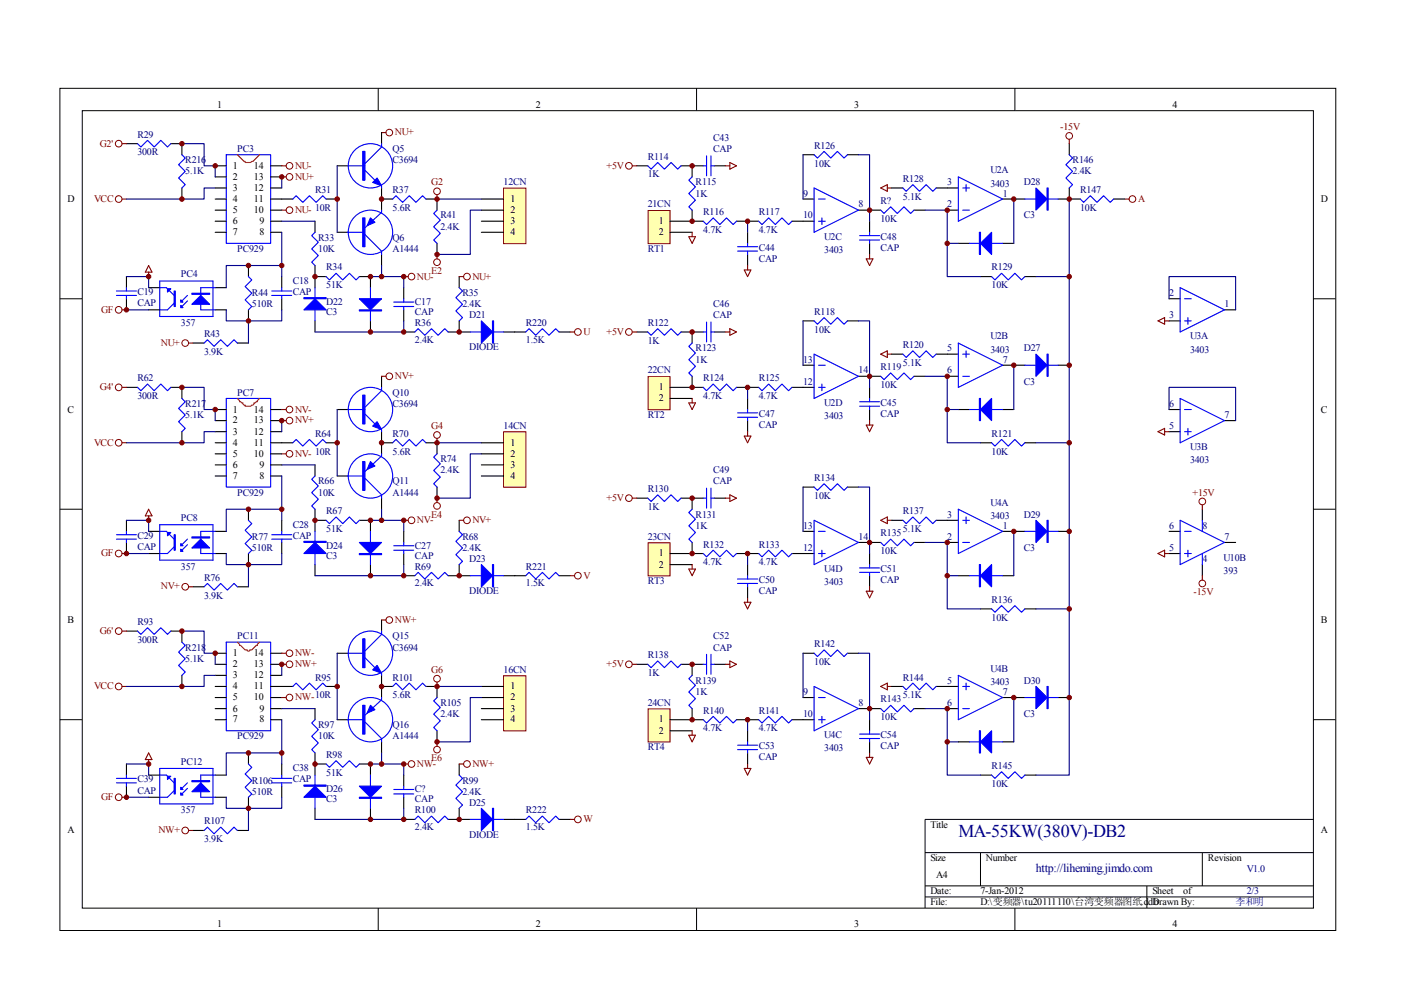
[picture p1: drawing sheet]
<svg xmlns="http://www.w3.org/2000/svg" width="297mm" height="210mm" viewBox="0 0 297 210" stroke-linecap="round" stroke-linejoin="round" font-family="sans-serif">
<g fill="none" stroke="#000" stroke-width=".21">
<path d="M12.7 18.7h270.5v178.6h-270.5zM80.2 18.7v4.7M147.7 18.7v4.7M215.2 18.7v4.7M17.4 23.5h261.1v169h-261.1zM12.7 63.3h4.7M278.4 63.3h4.7M12.7 108h4.7M278.4 108h4.7M12.7 152.6h4.7M278.4 152.6h4.7M278.4 173.7h-82.3v18.8"/>
<path d="M80.2 192.5v4.7M147.7 192.5v4.7M196.1 180.8h82.3M196.1 187.8h82.3M196.1 190.2h82.3M207.9 180.8v7M215.2 192.5v4.7M243.2 187.8v4.7M254.9 180.8v7"/>
</g>
<g fill="none" stroke="#800000" stroke-width=".21">
<circle cx="25.2" cy="30.5" r=".71"/>
<circle cx="61.4" cy="35.2" r=".71"/>
<circle cx="61.4" cy="37.5" r=".7"/>
<circle cx="82.5" cy="28.1" r=".71"/>
<circle cx="25.2" cy="42.2" r=".71"/>
<circle cx="61.4" cy="44.6" r=".7"/>
<circle cx="25.2" cy="65.7" r=".71"/>
<circle cx="39.3" cy="72.7" r=".71"/>
</g>
<path d="M25.9 30.5h.9M59.7 35.2h1M59.7 37.5h1M80.9 28.1h.9M25.9 42.2h.9M31.5 56.3l.7 1.4h-1.4zM31.5 57.7v.9M59.7 44.6h1M25.9 65.7h.9M40 72.7h.9" fill="none" stroke="#800000" stroke-width=".23"/>
<g fill="none" stroke="#00f" stroke-width=".23">
<path d="M29.2 30.5l.7 .7 1.4-1.4 1.4 1.4 1.4-1.4 1.4 1.4 .7-.7M38.6 32.8l.7 .7-1.4 1.4 1.4 1.4-1.4 1.4 1.4 1.5-.7 .7M48 32.8h9.4v18.8h-9.4zM73.8 35.2h3.6M77.4 36.1l2.1 2.1M80.9 30.5v.7l-3.5 3.5M80.9 39.4v.5M33.9 59.6h11.3v7.5h-11.3zM52.7 58.6l.7 .7-1.4 1.5 1.4 1.4-1.4 1.4 1.4 1.4-.7 .7M62.1 42.2l.7-.7 1.4 1.4 1.4-1.4 1.4 1.4 1.4-1.4 .7 .7M66.8 49.3l-.7 .7 1.4 1.4-1.4 1.4 1.4 1.4-1.4 1.4 .7 .7M69.1 58.6l.7 .7 1.5-1.4 1.4 1.4 1.4-1.4 1.4 1.4 .7-.7"/>
<path d="M73.6 49.3h3.3M77.4 49.7l3.5 3.5v.7M80.9 44.6v.4l-3.5 3.3M83.2 42.2l.8-.7 1.4 1.4 1.4-1.4 1.4 1.4 1.4-1.4 .7 .7M92.7 44.6l-.8 .7 1.5 1.4-1.5 1.4 1.5 1.4-1.5 1.4 .8 .7M24.7 61.7h4.2M24.7 62.6h4.2M26.8 61v.7M26.8 62.6v.7M33.9 61h1.4l1.6 1.6M36.9 64.3l-1.4 1.4h-1.6M39.7 62.6l-1.4 1.4"/>
<path d="M39.7 63.8l-1.4 1.4M43.3 72.7l.7-.7 1.4 1.4 1.4-1.4 1.4 1.4 1.4-1.4 .7 .7M45.6 61h-3v4.7h3M57.6 61.7h4.2M57.6 62.6h4.2M59.7 61v.7M59.7 62.6v.7M66.8 61v7M78.5 61v7M83.5 64h4.2M83.5 65h4.2M85.6 63.3v.7"/>
<path d="M85.6 65v.7M88 70.4l.7-.7 1.4 1.4 1.4-1.4 1.4 1.4 1.4-1.4 .7 .7M97.4 61l.7 .7-1.4 1.4 1.4 1.4-1.4 1.4 1.4 1.4-.7 .7M99.7 70.4h7.1M111.5 70.4l.7-.7 1.4 1.4 1.4-1.4 1.4 1.4 1.4-1.4 .7 .7"/>
<circle cx="78.5" cy="35.2" r="4.7"/>
<circle cx="78.5" cy="49.3" r="4.7"/>
</g>
<g fill="none" stroke="#000" stroke-width=".23">
<path d="M26.8 30.5h2.4M36.2 30.5h2.4v2.3M38.6 39.9v2.3M45.6 35.2h2.4M45.6 37.5h2.4M45.6 39.9h2.4M57.4 35.2h2.3M57.4 37.5h2.3M57.4 39.9h2.3M71.5 35.2h2.3M80.9 28.1v2.4M80.9 39.9v4.7"/>
<path d="M26.8 58.6v2.4M45.6 42.2h2.4M45.6 44.6h2.4M45.6 46.9h2.4M45.6 49.3h2.4M52.7 56.3v2.3M57.4 42.2h4.7M57.4 44.6h2.3M57.4 46.9h2.3M57.4 49.3h2.3M59.7 58.6v2.4M66.8 46.9v2.4"/>
<path d="M66.8 56.3v4.7M66.8 58.6h2.3M69.1 42.2h2.4M71.5 49.3h2.3M76.2 58.6h2.3v2.4M80.9 42.2h2.3M80.9 53.9v2.4M90.3 42.2h2.4v2.4M92.7 51.6v2.3M97.4 58.6v2.4M26.8 63.3v2.4M31.5 65.7h2.4"/>
<path d="M31.5 61h2.4M40.9 72.7h2.4M45.6 65.7h2.4M45.6 61h2.4M50.3 72.7h2.4M52.7 65.7v2.3M59.7 63.3v2.4M66.8 68v2.4M78.5 68v2.4M85.6 70.4h2.4M85.6 61v2.3M85.6 65.7v2.3"/>
<path d="M95 70.4h4.7M97.4 68v2.4M106.8 70.4h4.7M118.5 70.4h2.4"/>
</g>
<path d="M50.3 32.8l1.4 1.4h.3v.3a2.17 2.17 0 0 0 2.1-.8l.9-.9" fill="none" stroke="#f00" stroke-width=".23"/>
<g fill="#00f" stroke="#00f" stroke-width=".23">
<path d="M79 38.7l1-1 .9 1.7z"/>
<path d="M78.5 46.2l1 .9-1.7 .7z"/>
<path d="M40.7 64.5l1.9-1.9 1.8 1.9z"/>
<path d="M38.3 64.8l.5 .4h-.5z"/>
<path d="M38.3 63.6l.5 .4h-.5z"/>
<path d="M35.5 61.2h.7l-.7 .7z"/>
<path d="M64.4 65.7l2.4-2.4 2.3 2.4z"/>
<path d="M76.2 63.3h4.7l-2.4 2.4z"/>
<path d="M102.1 68l2.3 2.4-2.3 2.3z"/>
<path d="M76.9 32.1h.5v6.1h-.5z" fill-rule="evenodd"/>
<path d="M76.9 46.2h.5v6.1h-.5z" fill-rule="evenodd"/>
<path d="M40.7 62.2h3.7v.2h-3.7z" fill-rule="evenodd"/>
<path d="M36.9 61.7h.3v3.3h-.3z" fill-rule="evenodd"/>
<path d="M64.4 63.1h4.7v.2h-4.7z" fill-rule="evenodd"/>
<path d="M76.2 65.7h4.7v.2h-4.7z" fill-rule="evenodd"/>
<path d="M104.4 68h.2v4.7h-.2z" fill-rule="evenodd"/>
</g>
<path d="M38.6 30.5h4.7v4.7h2.3v2.3M45.6 39.9h-2.3v2.3h-16.5M59.7 37.5v2.4M71.5 35.2v14.1M26.8 58.6h4.7v2.4M59.7 56.3h-11.7v4.7M59.7 49.3v9.3M26.8 65.7h4.7M48 65.7v2.3h4.7v4.7" fill="none" stroke="#000080" stroke-width=".23"/>
<path d="M106.8 40h4.7v11.7h-4.7z" fill="#ffffb0"/>
<g fill="none" stroke="#800000" stroke-width=".21">
<path d="M106.8 39.9h4.7v11.8h-4.7z"/>
<circle cx="87.2" cy="58.6" r=".71"/>
<circle cx="92.7" cy="40.6" r=".71"/>
<circle cx="92.7" cy="55.6" r=".71"/>
<circle cx="99" cy="58.6" r=".71"/>
<circle cx="122.5" cy="70.4" r=".71"/>
<circle cx="25.2" cy="133.8" r=".71"/>
<circle cx="61.4" cy="138.5" r=".7"/>
<circle cx="82.5" cy="131.5" r=".71"/>
<circle cx="25.2" cy="145.5" r=".71"/>
<circle cx="61.4" cy="140.8" r=".71"/>
<circle cx="61.4" cy="147.9" r=".7"/>
<circle cx="25.2" cy="169" r=".71"/>
<circle cx="39.3" cy="176.1" r=".71"/>
</g>
<g fill="none" stroke="#000" stroke-width=".23">
<path d="M102.1 42.2h4.7M102.1 44.6h4.7M102.1 46.9h4.7M102.1 49.3h4.7M26.8 133.8h2.4M36.2 133.8h2.4v2.4M45.6 138.5h2.4M57.4 138.5h2.3M71.5 138.5h2.3M80.9 131.5v2.3M38.6 143.2v2.3M45.6 140.9h2.4"/>
<path d="M45.6 143.2h2.4M45.6 145.5h2.4M45.6 147.9h2.4M45.6 150.2h2.4M45.6 152.6h2.4M52.7 159.6v2.4M57.4 140.9h2.3M57.4 143.2h2.3M57.4 145.5h4.7M57.4 147.9h2.3M57.4 150.2h2.3M57.4 152.6h2.3"/>
<path d="M66.8 150.2v2.4M66.8 159.6v4.7M69.1 145.5h2.4M71.5 152.6h2.3M80.9 145.5h2.3M80.9 143.2v4.7M80.9 157.3v2.3M90.3 145.5h2.4v2.4M92.7 154.9v2.4M26.8 162v2.3M26.8 166.7v2.3M31.5 169h2.4"/>
<path d="M31.5 164.3h2.4M40.9 176.1h2.4M45.6 169h2.4M45.6 164.3h2.4M50.3 176.1h2.4M52.7 169v2.4M59.7 162v2.3M59.7 166.7v2.3M66.8 171.4v2.3M66.8 162h2.3M76.2 162h2.3v2.3M78.5 171.4v2.3"/>
<path d="M85.6 173.7h2.4M85.6 164.3v2.4M85.6 169v2.4M95 173.7h4.7M97.4 162v2.3M97.4 171.4v2.3M106.8 173.7h4.7M118.5 173.7h2.4"/>
</g>
<g fill="none" stroke="#000080" stroke-width=".23">
<path d="M59.7 46.9h7.1M78.5 58.6h7.1v2.4M80.9 56.3v2.3M92.7 42.2h9.4M102.1 44.6h-2.4v9.3h-7M59.7 65.7v2.3h-7M85.6 68v2.4h-18.8M38.6 133.8h4.7v4.7h2.3v2.4M71.5 138.5v14.1M45.6 143.2h-2.3v2.3h-16.5M59.7 159.6h-11.7v4.7M59.7 140.9v2.3"/>
<path d="M59.7 152.6v9.4M26.8 162h4.7v2.3M26.8 169h4.7M48 169v2.4h4.7v4.7"/>
</g>
<g fill="none" stroke="#800000" stroke-width=".23">
<path d="M85.6 58.6h.9M92.7 41.3v.9M92.7 53.9v1M97.4 58.6h.9M120.9 70.4h.9M25.9 133.8h.9M59.7 138.5h1M80.9 131.5h.9M25.9 145.5h.9M31.5 159.6l.7 1.5h-1.4zM59.7 147.9h1M59.7 140.9h1"/>
<path d="M25.9 169h.9M31.5 161.1v.9M40 176.1h.9"/>
</g>
<g fill="none" stroke="#00f" stroke-width=".23">
<path d="M29.2 133.8l.7 .7 1.4-1.4 1.4 1.4 1.4-1.4 1.4 1.4 .7-.7M38.6 136.2l.7 .7-1.4 1.4 1.4 1.4-1.4 1.4 1.4 1.4-.7 .7M48 136.2h9.4v18.7h-9.4zM73.8 138.5h3.6M77.4 139.4l2.1 2.2M80.9 133.8v.7l-3.5 3.5M62.1 145.5l.7-.7 1.4 1.5 1.4-1.5 1.4 1.5 1.4-1.5 .7 .7M66.8 152.6l-.7 .7 1.4 1.4-1.4 1.4 1.4 1.4-1.4 1.4 .7 .7M73.6 152.6h3.3M77.4 153.1l3.5 3.5v.7M80.9 147.9v.5l-3.5 3.3M80.9 142.7v.5"/>
<path d="M83.2 145.5l.8-.7 1.4 1.5 1.4-1.5 1.4 1.5 1.4-1.5 .7 .7M92.7 147.9l-.8 .7 1.5 1.4-1.5 1.4 1.5 1.4-1.5 1.4 .8 .7M24.7 165h4.2M24.7 166h4.2M26.8 164.3v.7M26.8 166v.7M33.9 162.9h11.3v7.5h-11.3zM33.9 164.3h1.4l1.6 1.7M36.9 167.6l-1.4 1.4h-1.6M39.7 166l-1.4 1.4M39.7 167.2l-1.4 1.4M43.3 176.1l.7-.7 1.4 1.4 1.4-1.4 1.4 1.4 1.4-1.4 .7 .7"/>
<path d="M45.6 164.3h-3v4.7h3M52.7 162l.7 .7-1.4 1.4 1.4 1.4-1.4 1.4 1.4 1.4-.7 .7M57.6 165h4.2M57.6 166h4.2M59.7 164.3v.7M59.7 166v.7M66.8 164.3v7.1M69.1 162l.7 .7 1.5-1.4 1.4 1.4 1.4-1.4 1.4 1.4 .7-.7M78.5 164.3v7.1M83.5 167.4h4.2M83.5 168.3h4.2M85.6 166.7v.7"/>
<path d="M85.6 168.3v.7M88 173.7l.7-.7 1.4 1.4 1.4-1.4 1.4 1.4 1.4-1.4 .7 .7M97.4 164.3l.7 .7-1.4 1.5 1.4 1.4-1.4 1.4 1.4 1.4-.7 .7M99.7 173.7h7.1M111.5 173.7l.7-.7 1.4 1.4 1.4-1.4 1.4 1.4 1.4-1.4 .7 .7"/>
<circle cx="78.5" cy="138.5" r="4.7"/>
<circle cx="78.5" cy="152.6" r="4.7"/>
</g>
<path d="M50.3 136.2l.5 .4v.3h.2l.5 .4a.74 .74 0 0 0 .9 .5v.2h.5v-.2a.74 .74 0 0 0 1-.5l.4-.4h.3v-.3l.4-.4" fill="none" stroke="#f00" stroke-width=".23"/>
<g fill="#00f" stroke="#00f" stroke-width=".23">
<path d="M79 142l1-.9 .9 1.6z"/>
<path d="M78.5 149.5l1 1-1.7 .7z"/>
<path d="M40.7 167.9l1.9-1.9 1.8 1.9z"/>
<path d="M38.3 168.1l.5 .5h-.5z"/>
<path d="M38.3 166.9l.5 .5h-.5z"/>
<path d="M35.5 164.6h.7l-.7 .7z"/>
<path d="M64.4 169l2.4-2.3 2.3 2.3z"/>
<path d="M76.2 166.7h4.7l-2.4 2.3z"/>
<path d="M102.1 171.4l2.3 2.3-2.3 2.4z"/>
<path d="M76.9 135.4h.5v6.2h-.5z" fill-rule="evenodd"/>
<path d="M76.9 149.5h.5v6.1h-.5z" fill-rule="evenodd"/>
<path d="M40.7 165.5h3.7v.2h-3.7z" fill-rule="evenodd"/>
<path d="M36.9 165h.3v3.3h-.3z" fill-rule="evenodd"/>
<path d="M64.4 166.5h4.7v.2h-4.7z" fill-rule="evenodd"/>
<path d="M76.2 169h4.7v.3h-4.7z" fill-rule="evenodd"/>
<path d="M104.4 171.4h.2v4.7h-.2z" fill-rule="evenodd"/>
</g>
<path d="M106.8 143.4h4.7v11.6h-4.7z" fill="#ffffb0"/>
<g fill="none" stroke="#800000" stroke-width=".21">
<path d="M106.8 143.3h4.7v11.7h-4.7z"/>
<circle cx="82.5" cy="79.8" r=".71"/>
<circle cx="25.2" cy="82.1" r=".71"/>
<circle cx="25.2" cy="93.9" r=".71"/>
<circle cx="61.4" cy="96.2" r=".71"/>
<circle cx="61.4" cy="89.2" r=".7"/>
<circle cx="61.4" cy="86.8" r=".7"/>
<circle cx="25.2" cy="117.4" r=".71"/>
<circle cx="39.3" cy="124.4" r=".71"/>
<circle cx="92.7" cy="143.9" r=".71"/>
<circle cx="92.7" cy="158.9" r=".71"/>
<circle cx="87.2" cy="162" r=".71"/>
<circle cx="99" cy="162" r=".71"/>
<circle cx="122.5" cy="173.7" r=".71"/>
</g>
<g fill="none" stroke="#000" stroke-width=".23">
<path d="M80.9 79.8v2.3M26.8 82.1h2.4M36.2 82.1h2.4v2.4M38.6 91.5v2.4M45.6 86.8h2.4M45.6 89.2h2.4M45.6 91.5h2.4M45.6 93.9h2.4M45.6 96.2h2.4M45.6 98.6h2.4M57.4 86.8h2.3M57.4 89.2h2.3"/>
<path d="M57.4 91.5h2.3M57.4 93.9h4.7M57.4 96.2h2.3M57.4 98.6h2.3M66.8 98.6v2.3M69.1 93.9h2.4M71.5 86.8h2.3M80.9 93.9h2.3M80.9 91.5v4.7M90.3 93.9h2.4v2.3M26.8 110.3v2.4M26.8 115v2.4"/>
<path d="M31.5 117.4h2.4M31.5 112.7h2.4M45.6 100.9h2.4M45.6 117.4h2.4M45.6 112.7h2.4M52.7 108v2.3M52.7 117.4v2.3M57.4 100.9h2.3M59.7 110.3v2.4M59.7 115v2.4M66.8 108v4.7M66.8 119.7v2.4"/>
<path d="M66.8 110.3h2.3M71.5 100.9h2.3M76.2 110.3h2.3v2.4M78.5 119.7v2.4M80.9 105.6v2.4M85.6 112.7v2.3M85.6 117.4v2.3M92.7 103.3v2.3M97.4 110.3v2.4M97.4 119.7v2.4M40.9 124.4h2.4M50.3 124.4h2.4"/>
<path d="M85.6 122.1h2.4M95 122.1h4.7M106.8 122.1h4.7M118.5 122.1h2.4M102.1 145.5h4.7M102.1 147.9h4.7M102.1 150.2h4.7M102.1 152.6h4.7"/>
</g>
<g fill="none" stroke="#000080" stroke-width=".23">
<path d="M38.6 82.1h4.7v4.7h2.3v2.4M45.6 91.5h-2.3v2.4h-16.5M59.7 89.2v2.3M71.5 86.8v14.1M26.8 110.3h4.7v2.4M26.8 117.4h4.7M48 117.4v2.3h4.7v4.7M59.7 108h-11.7v4.7M59.7 100.9v9.4M59.7 150.2h7.1M80.9 159.6v2.4M92.7 145.5h9.4"/>
<path d="M102.1 147.9h-2.4v9.4h-7M59.7 169v2.4h-7M78.5 162h7.1v2.3M85.6 171.4v2.3h-18.8"/>
</g>
<g fill="none" stroke="#800000" stroke-width=".23">
<path d="M80.9 79.8h.9M25.9 82.1h.9M25.9 93.9h.9M59.7 96.2h1M59.7 86.8h1M59.7 89.2h1M25.9 117.4h.9M31.5 108l.7 1.4h-1.4zM31.5 109.4v.9M40 124.4h.9M92.7 144.6v.9M92.7 157.3v.9"/>
<path d="M85.6 162h.9M97.4 162h.9M120.9 173.7h.9"/>
</g>
<g fill="none" stroke="#00f" stroke-width=".23">
<path d="M29.2 82.1l.7 .7 1.4-1.4 1.4 1.4 1.4-1.4 1.4 1.4 .7-.7M38.6 84.5l.7 .7-1.4 1.4 1.4 1.4-1.4 1.4 1.4 1.4-.7 .7M48 84.5h9.4v18.8h-9.4zM62.1 93.9l.7-.7 1.4 1.4 1.4-1.4 1.4 1.4 1.4-1.4 .7 .7M73.8 86.8h3.6M77.4 87.8l2.1 2.1M80.9 82.1v.7l-3.5 3.6M80.9 96.2v.5l-3.5 3.3M80.9 91.1v.4M83.2 93.9l.8-.7 1.4 1.4 1.4-1.4 1.4 1.4 1.4-1.4 .7 .7M92.7 96.2l-.8 .7 1.5 1.4-1.5 1.4 1.5 1.5-1.5 1.4 .8 .7M24.7 113.4h4.2"/>
<path d="M24.7 114.3h4.2M26.8 112.7v.7M26.8 114.3v.7M33.9 111.3h11.3v7.5h-11.3zM33.9 112.7h1.4l1.6 1.6M36.9 116l-1.4 1.4h-1.6M39.7 114.3l-1.4 1.4M39.7 115.5l-1.4 1.4M45.6 112.7h-3v4.7h3M52.7 110.3l.7 .7-1.4 1.4 1.4 1.4-1.4 1.5 1.4 1.4-.7 .7M57.6 113.4h4.2M57.6 114.3h4.2"/>
<path d="M59.7 112.7v.7M59.7 114.3v.7M66.8 100.9l-.7 .7 1.4 1.4-1.4 1.4 1.4 1.5-1.4 1.4 .7 .7M66.8 112.7v7M69.1 110.3l.7 .7 1.5-1.4 1.4 1.4 1.4-1.4 1.4 1.4 .7-.7M73.6 100.9h3.3M77.4 101.4l3.5 3.5v.7M78.5 112.7v7M83.5 115.7h4.2M83.5 116.7h4.2M85.6 115v.7M85.6 116.7v.7"/>
<path d="M97.4 112.7l.7 .7-1.4 1.4 1.4 1.4-1.4 1.4 1.4 1.4-.7 .7M43.3 124.4l.7-.7 1.4 1.4 1.4-1.4 1.4 1.4 1.4-1.4 .7 .7M88 122.1l.7-.7 1.4 1.4 1.4-1.4 1.4 1.4 1.4-1.4 .7 .7M99.7 122.1h7.1M111.5 122.1l.7-.7 1.4 1.4 1.4-1.4 1.4 1.4 1.4-1.4 .7 .7"/>
<circle cx="78.5" cy="86.8" r="4.7"/>
<circle cx="78.5" cy="100.9" r="4.7"/>
</g>
<path d="M50.3 84.5l.5 .5v.2l.7 .2 .2 .5h.3v.2a2.17 2.17 0 0 0 1.9-.4v-.3l.7-.2v-.2l.4-.5" fill="none" stroke="#f00" stroke-width=".23"/>
<g fill="#00f" stroke="#00f" stroke-width=".23">
<path d="M79 90.4l1-1 .9 1.7z"/>
<path d="M78.5 97.9l1 .9-1.7 .7z"/>
<path d="M40.7 116.2l1.9-1.9 1.8 1.9z"/>
<path d="M38.3 116.4l.5 .5h-.5z"/>
<path d="M38.3 115.3l.5 .4h-.5z"/>
<path d="M35.5 112.9h.7l-.7 .7z"/>
<path d="M64.4 117.4l2.4-2.4 2.3 2.4z"/>
<path d="M76.2 115h4.7l-2.4 2.4z"/>
<path d="M102.1 119.7l2.3 2.4-2.3 2.3z"/>
<path d="M76.9 83.8h.5v6.1h-.5z" fill-rule="evenodd"/>
<path d="M76.9 97.9h.5v6.1h-.5z" fill-rule="evenodd"/>
<path d="M40.7 113.8h3.7v.3h-3.7z" fill-rule="evenodd"/>
<path d="M36.9 113.4h.3v3.3h-.3z" fill-rule="evenodd"/>
<path d="M64.4 114.8h4.7v.2h-4.7z" fill-rule="evenodd"/>
<path d="M76.2 117.4h4.7v.2h-4.7z" fill-rule="evenodd"/>
<path d="M104.4 119.7h.2v4.7h-.2z" fill-rule="evenodd"/>
</g>
<path d="M106.8 91.6h4.7v11.7h-4.7z" fill="#ffffb0"/>
<g fill="none" stroke="#800000" stroke-width=".21">
<path d="M106.8 91.5h4.7v11.8h-4.7z"/>
<circle cx="92.7" cy="92.2" r=".71"/>
<circle cx="87.2" cy="110.3" r=".71"/>
<circle cx="92.7" cy="107.3" r=".71"/>
<circle cx="99" cy="110.3" r=".71"/>
<circle cx="122.5" cy="122.1" r=".71"/>
</g>
<path d="M102.1 93.9h4.7M102.1 96.2h4.7M102.1 98.6h4.7M102.1 100.9h4.7" fill="none" stroke="#000" stroke-width=".23"/>
<path d="M59.7 98.6h7.1M92.7 93.9h9.4M102.1 96.2h-2.4v9.4h-7M59.7 117.4v2.3h-7M78.5 110.3h7.1v2.4M80.9 108v2.3M85.6 119.7v2.4h-18.8" fill="none" stroke="#000080" stroke-width=".23"/>
<path d="M92.7 92.9v1M85.6 110.3h.9M92.7 105.6v1M97.4 110.3h.9M120.9 122.1h.9" fill="none" stroke="#800000" stroke-width=".23"/>
<g fill="#800000" stroke="#800000" stroke-width=".21">
<circle cx="45.6" cy="35.2" r=".47"/>
<circle cx="59.7" cy="37.5" r=".47"/>
<circle cx="80.9" cy="42.2" r=".47"/>
<circle cx="38.6" cy="30.5" r=".47"/>
<circle cx="38.6" cy="42.2" r=".47"/>
<circle cx="71.5" cy="42.2" r=".47"/>
<circle cx="92.7" cy="42.2" r=".47"/>
<circle cx="92.7" cy="53.9" r=".47"/>
<circle cx="66.8" cy="58.6" r=".47"/>
<circle cx="78.5" cy="58.6" r=".47"/>
<circle cx="97.4" cy="70.4" r=".47"/>
<circle cx="85.6" cy="70.4" r=".47"/>
<circle cx="52.7" cy="56.3" r=".47"/>
<circle cx="52.7" cy="68" r=".47"/>
<circle cx="59.7" cy="56.3" r=".47"/>
<circle cx="31.5" cy="58.6" r=".47"/>
<circle cx="26.8" cy="65.7" r=".47"/>
<circle cx="78.5" cy="70.4" r=".47"/>
<circle cx="85.6" cy="58.6" r=".47"/>
<circle cx="80.9" cy="58.6" r=".47"/>
<circle cx="45.6" cy="138.5" r=".47"/>
<circle cx="80.9" cy="145.5" r=".47"/>
<circle cx="38.6" cy="133.8" r=".47"/>
<circle cx="38.6" cy="145.5" r=".47"/>
<circle cx="71.5" cy="145.5" r=".47"/>
<circle cx="66.8" cy="162" r=".47"/>
<circle cx="78.5" cy="162" r=".47"/>
<circle cx="97.4" cy="173.7" r=".47"/>
<circle cx="85.6" cy="173.7" r=".47"/>
<circle cx="52.7" cy="159.6" r=".47"/>
<circle cx="52.7" cy="171.4" r=".47"/>
<circle cx="59.7" cy="159.6" r=".47"/>
<circle cx="31.5" cy="162" r=".47"/>
<circle cx="26.8" cy="169" r=".47"/>
<circle cx="78.5" cy="173.7" r=".47"/>
<circle cx="80.9" cy="162" r=".47"/>
<circle cx="45.6" cy="86.8" r=".47"/>
<circle cx="80.9" cy="93.9" r=".47"/>
<circle cx="38.6" cy="82.1" r=".47"/>
<circle cx="38.6" cy="93.9" r=".47"/>
<circle cx="71.5" cy="93.9" r=".47"/>
<circle cx="66.8" cy="110.3" r=".47"/>
<circle cx="78.5" cy="110.3" r=".47"/>
<circle cx="97.4" cy="122.1" r=".47"/>
<circle cx="85.6" cy="122.1" r=".47"/>
<circle cx="52.7" cy="108" r=".47"/>
<circle cx="52.7" cy="119.7" r=".47"/>
<circle cx="59.7" cy="108" r=".47"/>
<circle cx="31.5" cy="110.3" r=".47"/>
<circle cx="26.8" cy="117.4" r=".47"/>
<circle cx="78.5" cy="122.1" r=".47"/>
<circle cx="80.9" cy="110.3" r=".47"/>
<circle cx="59.7" cy="140.8" r=".47"/>
<circle cx="85.6" cy="162" r=".47"/>
<circle cx="92.7" cy="145.5" r=".47"/>
<circle cx="92.7" cy="157.3" r=".47"/>
<circle cx="59.7" cy="89.2" r=".47"/>
<circle cx="85.6" cy="110.3" r=".47"/>
<circle cx="92.7" cy="105.6" r=".47"/>
<circle cx="92.7" cy="93.9" r=".47"/>
</g>
<path d="M137.5 115.2h4.6v6.9h-4.6z" fill="#ffffb0"/>
<g fill="none" stroke="#800000" stroke-width=".21">
<path d="M137.4 115.1h4.7v7h-4.7z"/>
<circle cx="133.3" cy="105.6" r=".7"/>
</g>
<g fill="none" stroke="#000" stroke-width=".23">
<path d="M135 105.6h2.3M142 117.4h7.1M142 119.7h4.7M144.4 105.6h4.7M146.7 105.6v2.4M146.7 115v2.4M151.4 105.6h2.4M156.2 117.4h4.7M167.9 117.4h4.7M170.3 112.7h2.3M170.3 103.3h2.3M179.7 103.3h2.3"/>
<path d="M182 115h4.7M184.4 117.4v2.3M189.1 110.3h2.3M193.8 115h2.3M198.5 110.3h4.7M200.8 115h2.4M212.6 112.7h4.7M224.3 112.7h2.4M184.4 122.1v2.3M203.2 122.1h2.3M207.9 129.1h2.3M212.6 122.1h2.3"/>
<path d="M217.3 129.1h2.3"/>
</g>
<g fill="none" stroke="#00f" stroke-width=".23">
<path d="M137.3 105.6l.7 .7 1.5-1.4 1.4 1.4 1.4-1.4 1.4 1.4 .7-.7M146.7 108l-.7 .7 1.4 1.4-1.4 1.4 1.4 1.4-1.4 1.4 .7 .7M149.1 117.4l.7 .7 1.4-1.4 1.4 1.4 1.4-1.4 1.4 1.4 .8-.7M149.1 105.6h.7M149.8 103.5v4.2M150.7 105.6h.7M150.7 103.5v4.2M160.9 117.4l.7 .7 1.4-1.4 1.4 1.4 1.4-1.4 1.4 1.4 .7-.7M172.6 103.3l.7 .7 1.4-1.4 1.4 1.4 1.5-1.4 1.4 1.4 .7-.7M172.6 110.3l9.4 4.7-9.4 4.7zM173.6 112.7h1.4M173.6 117.4h1.4"/>
<path d="M174.3 116.7v1.4M184.4 119.7v.7M186.7 115l.7 .7 1.4-1.4 1.4 1.4 1.5-1.4 1.4 1.4 .7-.7M191.4 110.3l.7 .7 1.4-1.4 1.5 1.4 1.4-1.4 1.4 1.4 .7-.7M203.2 108l9.4 4.7-9.4 4.7zM204.1 115h1.4M204.1 110.3h1.4M204.8 109.6v1.4M217.3 112.7h7M182.3 120.4h4.2M182.3 121.4h4.2M184.4 121.4v.7"/>
<path d="M205.5 122.1h7.1M210.2 129.1l.7 .7 1.5-1.4 1.4 1.4 1.4-1.4 1.4 1.4 .7-.7"/>
</g>
<path d="M134 105.6h1M153.8 105.6h.9M154.7 104.9l1.5 .7-1.5 .7zM186.7 110.3l1.4-.7v1.4zM188.1 110.3h1M183.7 125.3h1.4l-.7 1.5zM184.4 124.4v.9" fill="none" stroke="#800000" stroke-width=".23"/>
<path d="M170.3 103.3v9.4M182 103.3h2.4v14.1M196.1 115h4.7v14.1h7.1M214.9 112.7v9.4M226.7 112.7v16.4h-7.1M200.8 122.1h2.4" fill="none" stroke="#000080" stroke-width=".23"/>
<g fill="#00f" stroke="#00f" stroke-width=".23">
<path d="M219.6 110.3l2.4 2.4-2.4 2.3z"/>
<path d="M207.9 122.1l2.3-2.4v4.7z"/>
<path d="M222 110.3h.2v4.7h-.2z" fill-rule="evenodd"/>
<path d="M207.7 119.7h.2v4.7h-.2z" fill-rule="evenodd"/>
</g>
<g fill="#800000" stroke="#800000" stroke-width=".21">
<circle cx="146.7" cy="117.4" r=".47"/>
<circle cx="146.7" cy="105.6" r=".47"/>
<circle cx="184.4" cy="115" r=".47"/>
<circle cx="200.8" cy="115" r=".47"/>
<circle cx="214.9" cy="112.7" r=".47"/>
<circle cx="200.8" cy="122.1" r=".47"/>
</g>
<path d="M137.5 150.4h4.6v6.9h-4.6z" fill="#ffffb0"/>
<g fill="none" stroke="#800000" stroke-width=".21">
<path d="M137.4 150.3h4.7v7h-4.7z"/>
<circle cx="133.3" cy="140.8" r=".71"/>
</g>
<g fill="none" stroke="#000" stroke-width=".23">
<path d="M170.3 138.5h2.3M179.7 138.5h2.3M135 140.9h2.3M142 152.6h7.1M142 154.9h4.7M144.4 140.9h4.7M146.7 140.9v2.3M146.7 150.2v2.4M151.4 140.9h2.4M156.2 152.6h4.7M167.9 152.6h4.7M170.3 147.9h2.3"/>
<path d="M182 150.2h4.7M184.4 152.6v2.3M184.4 157.3v2.3M189.1 145.5h2.3M193.8 150.2h2.3M198.5 145.5h4.7M200.8 150.2h2.4M203.2 157.3h2.3M212.6 147.9h4.7M212.6 157.3h2.3M224.3 147.9h2.4M207.9 164.3h2.3"/>
<path d="M217.3 164.3h2.3"/>
</g>
<g fill="none" stroke="#00f" stroke-width=".23">
<path d="M149.8 138.7v4.3M150.7 138.7v4.3M172.6 138.5l.7 .7 1.4-1.4 1.4 1.4 1.5-1.4 1.4 1.4 .7-.7M137.3 140.9l.7 .7 1.5-1.5 1.4 1.5 1.4-1.5 1.4 1.5 .7-.7M146.7 143.2l-.7 .7 1.4 1.4-1.4 1.4 1.4 1.4-1.4 1.4 .7 .7M149.1 152.6l.7 .7 1.4-1.4 1.4 1.4 1.4-1.4 1.4 1.4 .8-.7M149.1 140.9h.7M150.7 140.9h.7M160.9 152.6l.7 .7 1.4-1.4 1.4 1.4 1.4-1.4 1.4 1.4 .7-.7M172.6 145.5l9.4 4.7-9.4 4.7zM173.6 147.9h1.4M173.6 152.6h1.4"/>
<path d="M174.3 151.9v1.4M182.3 155.6h4.2M182.3 156.6h4.2M184.4 154.9v.7M184.4 156.6v.7M186.7 150.2l.7 .7 1.4-1.4 1.4 1.4 1.5-1.4 1.4 1.4 .7-.7M191.4 145.5l.7 .8 1.4-1.5 1.5 1.5 1.4-1.5 1.4 1.5 .7-.8M203.2 143.2l9.4 4.7-9.4 4.7zM204.1 150.2h1.4M204.1 145.5h1.4M204.8 144.8v1.5M205.5 157.3h7.1"/>
<path d="M217.3 147.9h7M210.2 164.3l.7 .7 1.5-1.4 1.4 1.4 1.4-1.4 1.4 1.4 .7-.7"/>
</g>
<path d="M134 140.9h1M153.8 140.9h.9M154.7 140.1l1.5 .8-1.5 .7zM184.4 159.6v1M186.7 145.5l1.4-.7v1.5zM188.1 145.5h1M183.7 160.6h1.4l-.7 1.4z" fill="none" stroke="#800000" stroke-width=".23"/>
<path d="M170.3 138.5v9.4M182 138.5h2.4v14.1M196.1 150.2h4.7v14.1h7.1M200.8 157.3h2.4M214.9 147.9v9.4M226.7 147.9v16.4h-7.1" fill="none" stroke="#000080" stroke-width=".23"/>
<g fill="#00f" stroke="#00f" stroke-width=".23">
<path d="M219.6 145.5l2.4 2.4-2.4 2.3z"/>
<path d="M207.9 157.3l2.3-2.4v4.7z"/>
<path d="M222 145.5h.2v4.7h-.2z" fill-rule="evenodd"/>
<path d="M207.7 154.9h.2v4.7h-.2z" fill-rule="evenodd"/>
</g>
<g fill="#800000" stroke="#800000" stroke-width=".21">
<circle cx="146.7" cy="152.6" r=".47"/>
<circle cx="146.7" cy="140.8" r=".47"/>
<circle cx="184.4" cy="150.2" r=".47"/>
<circle cx="200.8" cy="150.2" r=".47"/>
<circle cx="214.9" cy="147.9" r=".47"/>
<circle cx="200.8" cy="157.3" r=".47"/>
</g>
<path d="M137.5 44.7h4.6v7h-4.6z" fill="#ffffb0"/>
<g fill="none" stroke="#800000" stroke-width=".21">
<path d="M137.4 44.6h4.7v7.1h-4.7z"/>
<circle cx="133.3" cy="35.2" r=".71"/>
</g>
<g fill="none" stroke="#000" stroke-width=".23">
<path d="M135 35.2h2.3M144.4 35.2h4.7M146.7 35.2v2.3M151.4 35.2h2.4M170.3 32.8h2.3M179.7 32.8h2.3M189.1 39.9h2.3M198.5 39.9h4.7M142 46.9h7.1M142 49.3h4.7M146.7 44.6v2.3M156.2 46.9h4.7"/>
<path d="M167.9 46.9h4.7M170.3 42.2h2.3M182 44.6h4.7M184.4 46.9v2.4M184.4 51.6v2.3M193.8 44.6h2.3M200.8 44.6h2.4M203.2 51.6h2.3M207.9 58.6h2.3M212.6 42.2h4.7M212.6 51.6h2.3M217.3 58.6h2.3"/>
<path d="M224.3 42.2h2.4"/>
</g>
<g fill="none" stroke="#00f" stroke-width=".23">
<path d="M137.3 35.2l.7 .7 1.5-1.4 1.4 1.4 1.4-1.4 1.4 1.4 .7-.7M146.7 37.5l-.7 .7 1.4 1.4-1.4 1.4 1.4 1.4-1.4 1.5 .7 .7M149.1 35.2h.7M149.8 33v4.3M150.7 35.2h.7M150.7 33v4.3M172.6 32.8l.7 .7 1.4-1.4 1.4 1.4 1.5-1.4 1.4 1.4 .7-.7M172.6 39.9l9.4 4.7-9.4 4.7zM191.4 39.9l.7 .7 1.4-1.4 1.5 1.4 1.4-1.4 1.4 1.4 .7-.7M203.2 37.5l9.4 4.7-9.4 4.7zM204.1 39.9h1.4M204.8 39.2v1.4"/>
<path d="M149.1 46.9l.7 .7 1.4-1.4 1.4 1.4 1.4-1.4 1.4 1.4 .8-.7M160.9 46.9l.7 .7 1.4-1.4 1.4 1.4 1.4-1.4 1.4 1.4 .7-.7M173.6 42.2h1.4M173.6 46.9h1.4M174.3 46.2v1.4M182.3 50h4.2M182.3 50.9h4.2M184.4 49.3v.7M184.4 50.9v.7M186.7 44.6l.7 .7 1.4-1.4 1.4 1.4 1.5-1.4 1.4 1.4 .7-.7M204.1 44.6h1.4M205.5 51.6h7.1"/>
<path d="M210.2 58.6l.7 .7 1.5-1.4 1.4 1.4 1.4-1.4 1.4 1.4 .7-.7M217.3 42.2h7"/>
</g>
<path d="M134 35.2h1M153.8 35.2h.9M154.7 34.5l1.5 .7-1.5 .7zM186.7 39.9l1.4-.7v1.4zM188.1 39.9h1M183.7 54.9h1.4l-.7 1.4zM184.4 53.9v1" fill="none" stroke="#800000" stroke-width=".23"/>
<path d="M170.3 32.8v9.4M182 32.8h2.4v14.1M196.1 44.6h4.7v14h7.1M200.8 51.6h2.4M214.9 42.2v9.4M226.7 42.2v16.4h-7.1" fill="none" stroke="#000080" stroke-width=".23"/>
<g fill="#00f" stroke="#00f" stroke-width=".23">
<path d="M219.6 39.9l2.4 2.3-2.4 2.4z"/>
<path d="M207.9 51.6l2.3-2.3v4.6z"/>
<path d="M222 39.9h.2v4.7h-.2z" fill-rule="evenodd"/>
<path d="M207.7 49.3h.2v4.6h-.2z" fill-rule="evenodd"/>
</g>
<g fill="#800000" stroke="#800000" stroke-width=".21">
<circle cx="146.7" cy="46.9" r=".47"/>
<circle cx="146.7" cy="35.2" r=".47"/>
<circle cx="184.4" cy="44.6" r=".47"/>
<circle cx="200.8" cy="44.6" r=".47"/>
<circle cx="214.9" cy="42.2" r=".47"/>
<circle cx="200.8" cy="51.6" r=".47"/>
</g>
<path d="M137.5 79.9h4.6v7h-4.6z" fill="#ffffb0"/>
<g fill="none" stroke="#800000" stroke-width=".21">
<path d="M137.4 79.9h4.7v7h-4.7z"/>
<circle cx="226.7" cy="28.8" r=".71"/>
<circle cx="240.1" cy="42.2" r=".71"/>
<circle cx="133.3" cy="70.4" r=".7"/>
<circle cx="254.9" cy="106.3" r=".71"/>
<circle cx="254.9" cy="123.7" r=".71"/>
</g>
<g fill="none" stroke="#000" stroke-width=".23">
<path d="M226.7 39.9v2.3h2.3M226.7 30.5v2.3M158.5 49.3v2.3M158.5 53.9v2.4M236.1 42.2h2.4M135 70.4h2.3M144.4 70.4h4.7M146.7 70.4v2.3M146.7 79.8v2.3M151.4 70.4h2.4M170.3 77.4h2.3M170.3 68h2.3"/>
<path d="M179.7 68h2.3M182 79.8h4.7M189.1 75.1h2.3M193.8 79.8h2.3M198.5 75.1h4.7M200.8 79.8h2.4M212.6 77.4h4.7M224.3 77.4h2.4M247.9 68h2.3M247.9 63.3h2.3M259.6 65.7h2.4M142 82.1h7.1"/>
<path d="M142 84.5h4.7M156.2 82.1h4.7M158.5 84.5v2.3M158.5 89.2v2.3M167.9 82.1h4.7M184.4 82.1v2.4M184.4 86.8v2.4M203.2 86.8h2.3M207.9 93.9h2.3M212.6 86.8h2.3M217.3 93.9h2.3M247.9 86.8h2.3"/>
<path d="M247.9 91.5h2.3M259.6 89.2h2.4M158.5 119.7v2.4M247.9 112.7h2.3M247.9 117.4h2.3M254.9 108v2.3M254.9 119.7v2.4M259.6 115h2.4M158.5 124.4v2.4M158.5 154.9v2.4M158.5 159.6v2.4"/>
</g>
<g fill="none" stroke="#00f" stroke-width=".23">
<path d="M226.7 32.8l.7 .7-1.4 1.4 1.4 1.4-1.4 1.4 1.4 1.5-.7 .7M156.4 52.3h4.2M156.4 53.2h4.2M158.5 51.6v.7M158.5 53.2v.7M229 42.2l.8 .7 1.4-1.4 1.4 1.4 1.4-1.4 1.4 1.4 .7-.7M137.3 70.4l.7 .7 1.5-1.4 1.4 1.4 1.4-1.4 1.4 1.4 .7-.7M146.7 72.7l-.7 .7 1.4 1.5-1.4 1.4 1.4 1.4-1.4 1.4 .7 .7M149.1 70.4h.7M149.8 68.3v4.2M150.7 70.4h.7M150.7 68.3v4.2"/>
<path d="M172.6 68l.7 .7 1.4-1.4 1.4 1.4 1.5-1.4 1.4 1.4 .7-.7M172.6 75.1l9.4 4.7-9.4 4.7zM173.6 77.4h1.4M186.7 79.8l.7 .7 1.4-1.4 1.4 1.4 1.5-1.4 1.4 1.4 .7-.7M191.4 75.1l.7 .7 1.4-1.4 1.5 1.4 1.4-1.4 1.4 1.4 .7-.7M203.2 72.7l9.4 4.7-9.4 4.7zM204.1 79.8h1.4M204.1 75.1h1.4M204.8 74.4v1.4M217.3 77.4h7M250.2 61l9.4 4.7-9.4 4.7zM251.2 63.3h1.4"/>
<path d="M251.2 68h1.4M251.9 67.3v1.4M149.1 82.1l.7 .7 1.4-1.4 1.4 1.4 1.4-1.4 1.4 1.4 .8-.7M156.4 87.5h4.2M156.4 88.5h4.2M158.5 86.8v.7M158.5 88.5v.7M160.9 82.1l.7 .7 1.4-1.4 1.4 1.4 1.4-1.4 1.4 1.4 .7-.7M173.6 82.1h1.4M174.3 81.4v1.4M182.3 85.2h4.2M182.3 86.1h4.2"/>
<path d="M184.4 84.5v.7M184.4 86.1v.7M205.5 86.8h7.1M210.2 93.9l.7 .7 1.5-1.4 1.4 1.4 1.4-1.4 1.4 1.4 .7-.7M250.2 84.5l9.4 4.7-9.4 4.7zM251.2 86.8h1.4M251.2 91.5h1.4M251.9 90.8v1.4M250.2 110.3l9.4 4.7-9.4 4.7zM251.2 112.7h1.4M251.2 117.4h1.4M251.9 116.7v1.4"/>
<path d="M254.9 110.3v2.4M254.9 117.4v2.3M156.4 122.8h4.2M156.4 123.7h4.2M158.5 122.1v.7M158.5 123.7v.7M156.4 158h4.2M156.4 158.9h4.2M158.5 157.3v.7M158.5 158.9v.7"/>
</g>
<g fill="none" stroke="#800000" stroke-width=".23">
<path d="M226.7 29.5v1M146 50.2h1.4l-.7 1.4zM146.7 49.3v.9M157.8 57.2h1.4l-.7 1.4zM158.5 56.3v.9M238.5 42.2h.9M134 70.4h1M153.8 70.4h.9M154.7 69.7l1.5 .7-1.5 .7zM186.7 75.1l1.4-.7v1.4zM188.1 75.1h1M245.5 68l1.4-.7v1.4z"/>
<path d="M246.9 68h1M146 85.4h1.4l-.7 1.4zM146.7 84.5v.9M157.8 92.5h1.4l-.7 1.4zM158.5 91.5v1M183.7 90.1h1.4l-.7 1.4zM184.4 89.2v.9M245.5 91.5l1.4-.7v1.4zM246.9 91.5h1M146.7 119.7v1M245.5 117.4l1.4-.7v1.4zM246.9 117.4h1"/>
<path d="M254.9 107v1M146 120.7h1.4l-.7 1.4zM157.8 127.7h1.4l-.7 1.4zM158.5 126.8v.9M254.9 122.1v.9M146 155.9h1.4l-.7 1.4zM146.7 154.9v1M157.8 162.9h1.4l-.7 1.4zM158.5 162v.9"/>
</g>
<g fill="none" stroke="#000080" stroke-width=".23">
<path d="M158.5 46.9v2.4M226.7 58.6v35.3h-7.1M170.3 68v9.4M182 68h2.4v14.1M196.1 79.8h4.7v14.1h7.1M214.9 77.4v9.4M247.9 63.3v-4.7h14.1v7.1M158.5 82.1v2.4M200.8 86.8h2.4M226.7 93.9v18.8M247.9 86.8v-4.7h14.1v7.1M158.5 117.4v2.3"/>
<path d="M226.7 129.1v18.8M158.5 152.6v2.3"/>
</g>
<g fill="#00f" stroke="#00f" stroke-width=".23">
<path d="M219.6 75.1l2.4 2.3-2.4 2.4z"/>
<path d="M207.9 86.8l2.3-2.3v4.7z"/>
<path d="M222 75.1h.2v4.7h-.2z" fill-rule="evenodd"/>
<path d="M207.7 84.5h.2v4.7h-.2z" fill-rule="evenodd"/>
</g>
<g fill="#800000" stroke="#800000" stroke-width=".21">
<circle cx="146.7" cy="82.1" r=".47"/>
<circle cx="146.7" cy="70.4" r=".47"/>
<circle cx="184.4" cy="79.8" r=".47"/>
<circle cx="200.8" cy="79.8" r=".47"/>
<circle cx="214.9" cy="77.4" r=".47"/>
<circle cx="200.8" cy="86.8" r=".47"/>
<circle cx="226.7" cy="58.6" r=".47"/>
<circle cx="226.7" cy="77.4" r=".47"/>
<circle cx="226.7" cy="93.9" r=".47"/>
<circle cx="226.7" cy="112.7" r=".47"/>
<circle cx="226.7" cy="129.1" r=".47"/>
<circle cx="226.7" cy="147.9" r=".47"/>
<circle cx="226.7" cy="42.2" r=".47"/>
<circle cx="158.5" cy="46.9" r=".47"/>
<circle cx="158.5" cy="82.1" r=".47"/>
<circle cx="158.5" cy="117.4" r=".47"/>
<circle cx="158.5" cy="152.6" r=".47"/>
</g>
<text font-size="3.8" fill="#000080" x="203.2" y="177.5">MA-55KW(380V)-DB2</text>
<text font-size="2.5" fill="#000080" x="219.6" y="184.8">http://liheming.jimdo.com</text>
<g font-size="2.1">
<text x="46.1" y="22.9">1</text>
<text x="113.6" y="22.9">2</text>
<text x="181.1" y="22.9">3</text>
<text x="248.6" y="22.9">4</text>
<text x="49.4" y="35.7">1</text>
<text x="53.8" y="35.7">14</text>
<text x="49.4" y="38.1">2</text>
<text x="49.4" y="40.5">3</text>
<text x="53.8" y="40.5">12</text>
<text x="53.8" y="38.1">13</text>
<text x="14.3" y="42.8">D</text>
<text x="49.4" y="42.8">4</text>
<text x="49.4" y="45.1">5</text>
<text x="49.4" y="47.5">6</text>
<text x="53.8" y="45.1">10</text>
<text x="53.8" y="42.8">11</text>
<text x="55" y="47.5">9</text>
<text x="108.2" y="42.8">1</text>
<text x="108.2" y="45.1">2</text>
<text x="108.2" y="47.5">3</text>
<text x="139.7" y="47.5">1</text>
<text x="280.1" y="42.8">D</text>
<text x="49.4" y="49.9">7</text>
<text x="55" y="49.9">8</text>
<text x="108.2" y="49.9">4</text>
<text x="139.7" y="49.9">2</text>
<text x="139.7" y="82.7">1</text>
<text x="14.3" y="87.5">C</text>
<text x="49.4" y="87.5">1</text>
<text x="49.4" y="89.8">2</text>
<text x="53.8" y="89.8">13</text>
<text x="53.8" y="87.5">14</text>
<text x="139.7" y="85.1">2</text>
<text x="280.1" y="87.5">C</text>
<text x="49.4" y="92.1">3</text>
<text x="49.4" y="94.5">4</text>
<text x="53.8" y="94.5">11</text>
<text x="53.8" y="92.1">12</text>
<text x="108.2" y="94.5">1</text>
<text x="49.4" y="96.9">5</text>
<text x="49.4" y="99.2">6</text>
<text x="49.4" y="101.5">7</text>
<text x="53.8" y="96.9">10</text>
<text x="55" y="101.5">8</text>
<text x="55" y="99.2">9</text>
<text x="108.2" y="96.9">2</text>
<text x="108.2" y="99.2">3</text>
<text x="108.2" y="101.5">4</text>
<text x="139.7" y="118">1</text>
<text x="139.7" y="120.3">2</text>
<text x="14.3" y="132.1">B</text>
<text x="280.1" y="132.1">B</text>
<text x="49.4" y="139.1">1</text>
<text x="49.4" y="141.5">2</text>
<text x="49.4" y="143.8">3</text>
<text x="53.8" y="143.8">12</text>
<text x="53.8" y="141.5">13</text>
<text x="53.8" y="139.1">14</text>
<text x="49.4" y="146.1">4</text>
<text x="49.4" y="148.5">5</text>
<text x="53.8" y="148.5">10</text>
<text x="53.8" y="146.1">11</text>
<text x="108.2" y="146.1">1</text>
<text x="108.2" y="148.5">2</text>
<text x="49.4" y="150.9">6</text>
<text x="49.4" y="153.2">7</text>
<text x="55" y="153.2">8</text>
<text x="55" y="150.9">9</text>
<text x="108.2" y="150.9">3</text>
<text x="108.2" y="153.2">4</text>
<text x="139.7" y="153.2">1</text>
<text x="139.7" y="155.5">2</text>
<text x="14.3" y="176.7">A</text>
<text x="197.3" y="175.5">Title</text>
<text x="280.1" y="176.7">A</text>
<text x="197.3" y="182.6">Size</text>
<text x="209" y="182.6">Number</text>
<text x="256.1" y="182.6">Revision</text>
<text x="197.3" y="189.6">Date:</text>
<text x="197.3" y="192">File:</text>
<text x="198.5" y="186.1">A4</text>
<text x="207.9" y="189.6">7-Jan-2012</text>
<text x="207.9" y="192">D:\变频器\tu20111110\台湾变频器图纸.ddb</text>
<text x="244.3" y="189.6">Sheet</text>
<text x="244.3" y="192">Drawn By:</text>
<text x="250.9" y="189.6">of</text>
<text x="46.1" y="196.6">1</text>
<text x="113.6" y="196.6">2</text>
<text x="181.1" y="196.6">3</text>
<text x="248.6" y="196.6">4</text>
</g>
<g font-size="2.1" fill="#000080">
<text x="29.1" y="29.2">R29</text>
<text x="151.2" y="29.9">C43</text>
<text x="29.1" y="32.9">300R</text>
<text x="39.3" y="34.6">R216</text>
<text x="50.3" y="32.3">PC3</text>
<text x="83.2" y="32.3">Q5</text>
<text x="83.2" y="34.6">C3694</text>
<text x="137.3" y="33.9">R114</text>
<text x="151.2" y="32.3">CAP</text>
<text x="172.6" y="31.5">R126</text>
<text x="172.6" y="35.3">10K</text>
<text x="227.4" y="34.6">R146</text>
<text x="39.3" y="36.9">5.1K</text>
<text x="66.8" y="40.9">R31</text>
<text x="83.2" y="40.9">R37</text>
<text x="106.8" y="39.3">12CN</text>
<text x="137.3" y="37.6">1K</text>
<text x="147.5" y="39.3">R115</text>
<text x="147.5" y="41.7">1K</text>
<text x="170.3" y="41.7">9</text>
<text x="191.4" y="38.6">R128</text>
<text x="200.8" y="39.3">3</text>
<text x="210" y="36.7">U2A</text>
<text x="210" y="39.6">3403</text>
<text x="212.6" y="41.7">1</text>
<text x="217.1" y="39.3">D28</text>
<text x="227.4" y="36.9">2.4K</text>
<text x="229" y="40.9">R147</text>
<text x="83.2" y="44.7">5.6R</text>
<text x="93.4" y="46.3">R41</text>
<text x="137.3" y="44">21CN</text>
<text x="149.1" y="45.6">R116</text>
<text x="160.9" y="45.6">R117</text>
<text x="170.3" y="46.3">10</text>
<text x="182" y="44">8</text>
<text x="186.7" y="43.3">R?</text>
<text x="186.7" y="47">10K</text>
<text x="191.4" y="42.3">5.1K</text>
<text x="200.8" y="44">2</text>
<text x="217.1" y="46.3">C3</text>
<text x="229" y="44.7">10K</text>
<text x="50.3" y="53.4">PC929</text>
<text x="67.5" y="51.1">R33</text>
<text x="67.5" y="53.4">10K</text>
<text x="83.2" y="51.1">Q6</text>
<text x="83.2" y="53.4">A1444</text>
<text x="93.4" y="48.7">2.4K</text>
<text x="137.3" y="53.4">RT1</text>
<text x="149.1" y="49.4">4.7K</text>
<text x="160.9" y="49.4">4.7K</text>
<text x="160.9" y="53.2">C44</text>
<text x="174.8" y="50.8">U2C</text>
<text x="174.8" y="53.6">3403</text>
<text x="186.7" y="50.8">C48</text>
<text x="186.7" y="53.2">CAP</text>
<text x="38.4" y="58.8">PC4</text>
<text x="69.2" y="57.3">R34</text>
<text x="160.9" y="55.5">CAP</text>
<text x="210.2" y="57.3">R129</text>
<text x="29.1" y="62.5">C19</text>
<text x="29.1" y="64.9">CAP</text>
<text x="53.4" y="62.8">R44</text>
<text x="53.4" y="65.1">510R</text>
<text x="62.1" y="60.2">C18</text>
<text x="62.1" y="62.5">CAP</text>
<text x="69.2" y="61.1">51K</text>
<text x="69.2" y="64.6">D22</text>
<text x="88" y="64.6">C17</text>
<text x="98" y="62.8">R35</text>
<text x="98" y="65.1">2.4K</text>
<text x="151.2" y="65.1">C46</text>
<text x="210.2" y="61.1">10K</text>
<text x="247.9" y="62.8">2</text>
<text x="259.6" y="65.1">1</text>
<text x="38.4" y="69.1">357</text>
<text x="43.3" y="71.5">R43</text>
<text x="69.2" y="66.7">C3</text>
<text x="88" y="69.1">R36</text>
<text x="88" y="66.7">CAP</text>
<text x="99.5" y="67.5">D21</text>
<text x="111.5" y="69.1">R220</text>
<text x="137.3" y="69.1">R122</text>
<text x="151.2" y="67.5">CAP</text>
<text x="172.6" y="66.7">R118</text>
<text x="172.6" y="70.5">10K</text>
<text x="210" y="71.9">U2B</text>
<text x="247.9" y="67.5">3</text>
<text x="252.3" y="71.9">U3A</text>
<text x="43.3" y="75.2">3.9K</text>
<text x="88" y="72.7">2.4K</text>
<text x="99.5" y="74.3">DIODE</text>
<text x="111.5" y="72.7">1.5K</text>
<text x="137.3" y="72.9">1K</text>
<text x="147.5" y="74.5">R123</text>
<text x="147.5" y="76.9">1K</text>
<text x="170.3" y="76.9">13</text>
<text x="191.4" y="73.8">R120</text>
<text x="191.4" y="77.6">5.1K</text>
<text x="200.8" y="74.5">5</text>
<text x="210" y="74.8">3403</text>
<text x="212.6" y="76.9">7</text>
<text x="217.1" y="74.5">D27</text>
<text x="252.3" y="74.8">3403</text>
<text x="29.1" y="80.9">R62</text>
<text x="50.3" y="83.9">PC7</text>
<text x="83.2" y="83.9">Q10</text>
<text x="137.3" y="79.2">22CN</text>
<text x="149.1" y="80.9">R124</text>
<text x="160.9" y="80.9">R125</text>
<text x="170.3" y="81.5">12</text>
<text x="182" y="79.2">14</text>
<text x="186.7" y="78.5">R119</text>
<text x="186.7" y="82.3">10K</text>
<text x="200.8" y="79.2">6</text>
<text x="217.1" y="81.5">C3</text>
<text x="29.1" y="84.6">300R</text>
<text x="39.3" y="86.3">R217</text>
<text x="39.3" y="88.6">5.1K</text>
<text x="83.2" y="86.3">C3694</text>
<text x="137.3" y="88.6">RT2</text>
<text x="149.1" y="84.6">4.7K</text>
<text x="160.9" y="84.6">4.7K</text>
<text x="160.9" y="88.4">C47</text>
<text x="174.8" y="86">U2D</text>
<text x="174.8" y="88.8">3403</text>
<text x="186.7" y="86">C45</text>
<text x="186.7" y="88.4">CAP</text>
<text x="247.9" y="86.3">6</text>
<text x="259.6" y="88.6">7</text>
<text x="66.8" y="92.6">R64</text>
<text x="83.2" y="92.6">R70</text>
<text x="106.8" y="90.9">14CN</text>
<text x="160.9" y="90.7">CAP</text>
<text x="210.2" y="92.6">R121</text>
<text x="247.9" y="90.9">5</text>
<text x="252.3" y="95.4">U3B</text>
<text x="83.2" y="96.4">5.6R</text>
<text x="93.4" y="98">R74</text>
<text x="93.4" y="100.3">2.4K</text>
<text x="151.2" y="100.3">C49</text>
<text x="210.2" y="96.4">10K</text>
<text x="252.3" y="98.2">3403</text>
<text x="50.3" y="105.1">PC929</text>
<text x="67.5" y="102.7">R66</text>
<text x="67.5" y="105.1">10K</text>
<text x="83.2" y="102.7">Q11</text>
<text x="83.2" y="105.1">A1444</text>
<text x="137.3" y="104.3">R130</text>
<text x="151.2" y="102.7">CAP</text>
<text x="172.6" y="102">R134</text>
<text x="172.6" y="105.8">10K</text>
<text x="210" y="107.2">U4A</text>
<text x="38.4" y="110.4">PC8</text>
<text x="62.1" y="111.9">C28</text>
<text x="69.2" y="109.1">R67</text>
<text x="69.2" y="112.8">51K</text>
<text x="137.3" y="108.1">1K</text>
<text x="147.5" y="109.7">R131</text>
<text x="147.5" y="112.1">1K</text>
<text x="170.3" y="112.1">13</text>
<text x="186.7" y="113.7">R135</text>
<text x="191.4" y="109.1">R137</text>
<text x="191.4" y="112.8">5.1K</text>
<text x="200.8" y="109.7">3</text>
<text x="210" y="110">3403</text>
<text x="212.6" y="112.1">1</text>
<text x="217.1" y="109.7">D29</text>
<text x="247.9" y="112.1">6</text>
<text x="254.9" y="112.1">8</text>
<text x="29.1" y="114.2">C29</text>
<text x="29.1" y="116.6">CAP</text>
<text x="53.4" y="114.5">R77</text>
<text x="53.4" y="116.8">510R</text>
<text x="62.1" y="114.2">CAP</text>
<text x="69.2" y="116.3">D24</text>
<text x="69.2" y="118.5">C3</text>
<text x="88" y="116.3">C27</text>
<text x="88" y="118.5">CAP</text>
<text x="98" y="114.5">R68</text>
<text x="98" y="116.8">2.4K</text>
<text x="99.5" y="119.1">D23</text>
<text x="137.3" y="114.5">23CN</text>
<text x="149.1" y="116.1">R132</text>
<text x="149.1" y="119.8">4.7K</text>
<text x="160.9" y="116.1">R133</text>
<text x="160.9" y="119.8">4.7K</text>
<text x="170.3" y="116.8">12</text>
<text x="182" y="114.5">14</text>
<text x="186.7" y="117.5">10K</text>
<text x="200.8" y="114.5">2</text>
<text x="217.1" y="116.8">C3</text>
<text x="247.9" y="116.8">5</text>
<text x="254.9" y="119.1">4</text>
<text x="259.4" y="118.9">U10B</text>
<text x="259.6" y="114.5">7</text>
<text x="38.4" y="120.7">357</text>
<text x="43.3" y="123.1">R76</text>
<text x="88" y="120.7">R69</text>
<text x="88" y="124.3">2.4K</text>
<text x="99.5" y="125.9">DIODE</text>
<text x="111.5" y="120.7">R221</text>
<text x="111.5" y="124.3">1.5K</text>
<text x="137.3" y="123.9">RT3</text>
<text x="160.9" y="123.6">C50</text>
<text x="160.9" y="125.9">CAP</text>
<text x="174.8" y="121.3">U4D</text>
<text x="174.8" y="124.1">3403</text>
<text x="186.7" y="121.3">C51</text>
<text x="186.7" y="123.6">CAP</text>
<text x="259.4" y="121.8">393</text>
<text x="43.3" y="126.9">3.9K</text>
<text x="210.2" y="127.9">R136</text>
<text x="210.2" y="131.6">10K</text>
<text x="29.1" y="132.5">R93</text>
<text x="29.1" y="136.3">300R</text>
<text x="39.3" y="137.9">R218</text>
<text x="50.3" y="135.6">PC11</text>
<text x="83.2" y="135.6">Q15</text>
<text x="83.2" y="137.9">C3694</text>
<text x="151.2" y="135.6">C52</text>
<text x="151.2" y="137.9">CAP</text>
<text x="172.6" y="137.3">R142</text>
<text x="39.3" y="140.3">5.1K</text>
<text x="106.8" y="142.6">16CN</text>
<text x="137.3" y="139.5">R138</text>
<text x="137.3" y="143.4">1K</text>
<text x="172.6" y="141">10K</text>
<text x="210" y="142.4">U4B</text>
<text x="66.8" y="144.3">R95</text>
<text x="83.2" y="144.3">R101</text>
<text x="83.2" y="148">5.6R</text>
<text x="93.4" y="149.7">R105</text>
<text x="137.3" y="149.7">24CN</text>
<text x="147.5" y="145">R139</text>
<text x="147.5" y="147.3">1K</text>
<text x="170.3" y="147.3">9</text>
<text x="182" y="149.7">8</text>
<text x="186.7" y="148.9">R143</text>
<text x="191.4" y="144.3">R144</text>
<text x="191.4" y="148">5.1K</text>
<text x="200.8" y="145">5</text>
<text x="200.8" y="149.7">6</text>
<text x="210" y="145.2">3403</text>
<text x="212.6" y="147.3">7</text>
<text x="217.1" y="145">D30</text>
<text x="67.5" y="154.4">R97</text>
<text x="83.2" y="154.4">Q16</text>
<text x="93.4" y="152">2.4K</text>
<text x="149.1" y="151.3">R140</text>
<text x="149.1" y="155">4.7K</text>
<text x="160.9" y="151.3">R141</text>
<text x="160.9" y="155">4.7K</text>
<text x="170.3" y="152">10</text>
<text x="186.7" y="152.8">10K</text>
<text x="217.1" y="152">C3</text>
<text x="50.3" y="156.7">PC929</text>
<text x="67.5" y="156.7">10K</text>
<text x="69.2" y="160.7">R98</text>
<text x="83.2" y="156.7">A1444</text>
<text x="137.3" y="159.1">RT4</text>
<text x="160.9" y="158.8">C53</text>
<text x="160.9" y="161.2">CAP</text>
<text x="174.8" y="156.5">U4C</text>
<text x="174.8" y="159.3">3403</text>
<text x="186.7" y="156.5">C54</text>
<text x="186.7" y="158.8">CAP</text>
<text x="29.1" y="165.9">C39</text>
<text x="38.4" y="162.2">PC12</text>
<text x="53.4" y="166.1">R106</text>
<text x="62.1" y="163.5">C38</text>
<text x="62.1" y="165.9">CAP</text>
<text x="69.2" y="164.4">51K</text>
<text x="69.2" y="168">D26</text>
<text x="88" y="168">C?</text>
<text x="98" y="166.1">R99</text>
<text x="210.2" y="163.1">R145</text>
<text x="210.2" y="166.8">10K</text>
<text x="29.1" y="168.2">CAP</text>
<text x="38.4" y="172.5">357</text>
<text x="53.4" y="168.5">510R</text>
<text x="69.2" y="170.1">C3</text>
<text x="88" y="172.5">R100</text>
<text x="88" y="170.1">CAP</text>
<text x="98" y="168.5">2.4K</text>
<text x="99.5" y="170.8">D25</text>
<text x="111.5" y="172.5">R222</text>
<text x="43.3" y="174.8">R107</text>
<text x="43.3" y="178.6">3.9K</text>
<text x="88" y="176">2.4K</text>
<text x="99.5" y="177.6">DIODE</text>
<text x="111.5" y="176">1.5K</text>
<text x="264.3" y="184.9">V1.0</text>
<text x="262" y="192">李和明</text>
<text x="264.3" y="189.6">2/3</text>
</g>
<g font-size="2.1" fill="#800000">
<text x="83.7" y="28.7">NU+</text>
<text x="224.8" y="27.5">-15V</text>
<text x="21.2" y="31.1">G2'</text>
<text x="62.6" y="35.7">NU-</text>
<text x="128.6" y="35.7">+5V</text>
<text x="62.6" y="38.1">NU+</text>
<text x="91.4" y="39.3">G2</text>
<text x="20" y="42.8">VCC</text>
<text x="62.6" y="45.1">NU- 10R</text>
<text x="241.3" y="42.8">A</text>
<text x="88.4" y="59.3">NU-</text>
<text x="91.4" y="58.1">E2</text>
<text x="100.2" y="59.3">NU+</text>
<text x="21.4" y="66.3">GF</text>
<text x="123.7" y="71">U</text>
<text x="128.6" y="71">+5V</text>
<text x="34.1" y="73.3">NU+</text>
<text x="21.2" y="82.7">G4'</text>
<text x="83.7" y="80.4">NV+</text>
<text x="62.6" y="87.5">NV-</text>
<text x="62.6" y="89.8">NV+</text>
<text x="20" y="94.5">VCC</text>
<text x="91.4" y="90.9">G4</text>
<text x="62.6" y="96.9">NV- 10R</text>
<text x="128.6" y="106.2">+5V</text>
<text x="252.8" y="105.1">+15V</text>
<text x="88.4" y="110.9">NV-</text>
<text x="91.4" y="109.7">E4</text>
<text x="100.2" y="110.9">NV+</text>
<text x="21.4" y="118">GF</text>
<text x="34.1" y="125">NV+</text>
<text x="123.7" y="122.7">V</text>
<text x="253.1" y="126.2">-15V</text>
<text x="21.2" y="134.4">G6'</text>
<text x="83.7" y="132.1">NW+</text>
<text x="62.6" y="139.1">NW-</text>
<text x="62.6" y="141.5">NW+</text>
<text x="91.4" y="142.6">G6</text>
<text x="128.6" y="141.5">+5V</text>
<text x="20" y="146.1">VCC</text>
<text x="62.6" y="148.5">NW-10R</text>
<text x="91.4" y="161.4">E6</text>
<text x="88.4" y="162.6">NW-</text>
<text x="100.2" y="162.6">NW+</text>
<text x="21.4" y="169.6">GF</text>
<text x="33.6" y="176.7">NW+</text>
<text x="123.7" y="174.3">W</text>
</g>
</svg>
